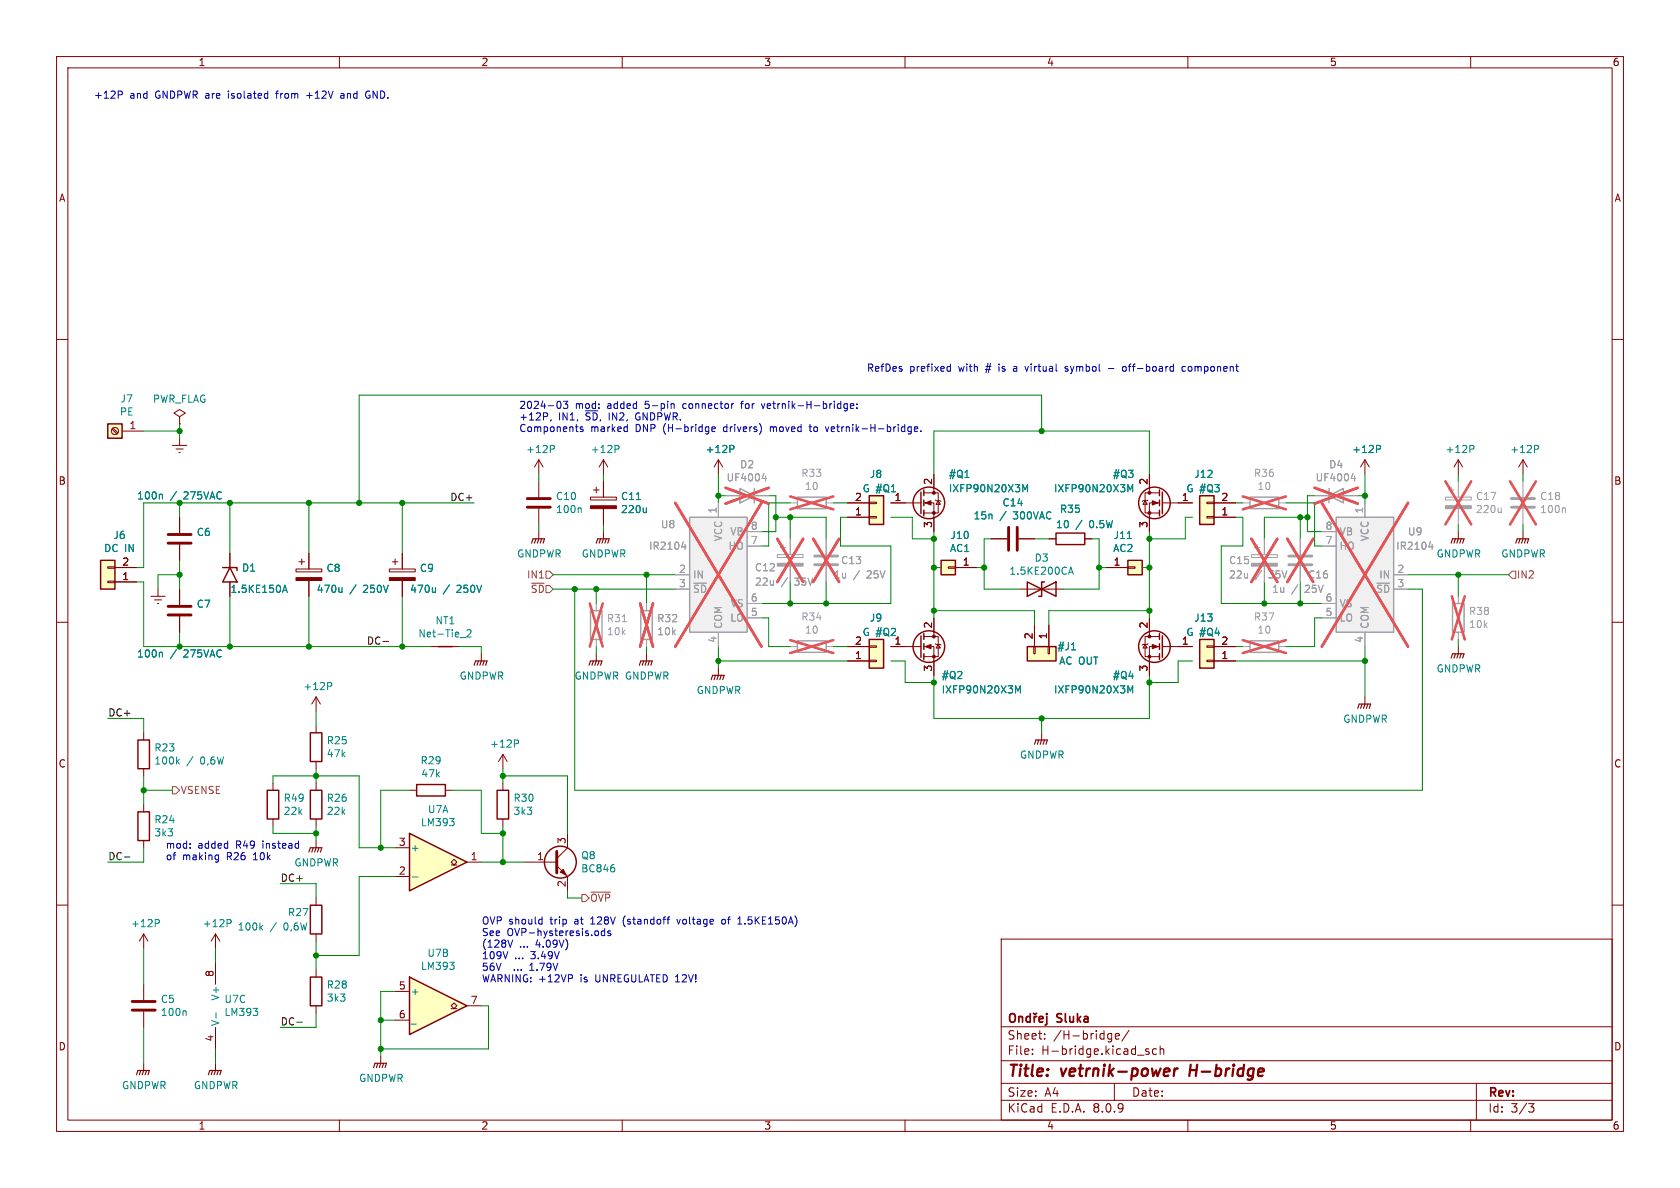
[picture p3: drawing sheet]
<svg xmlns="http://www.w3.org/2000/svg" width="297mm" height="210mm" viewBox="0 0 297 210" stroke-linecap="round" stroke-linejoin="round" font-family="sans-serif">
<g fill="none" stroke="#840000" stroke-width=".18">
<path d="M10 10h277v190h-277zM12 12h273v186h-273zM60 10v2M110 10v2M160 10v2M210 10v2M260 10v2M10 60h2M285 60h2M269.2 81.3l-.7 1.3M269.2 81.3v2.5M269.2 81.3l.8 1.3"/>
<path d="M10 110h2M285 110h2M10 160h2M38.1 170.2v3.8M177 166h108v32h-108zM285 160h2M38.1 181.6v3.8M38.1 188v1.2M60 198v2M110 198v2M160 198v2M177 194.5h108"/>
<path d="M177 191.5h108M177 187.5h108M177 181.5h108M182.5 186.3v.1M182.5 185.5v.1M184.7 183.6v.1M184.7 182.8v.1M196.1 182.7l.4 .1M196.5 182.7v1.2l-.1 .2-.4 .1M196.5 183.6l-.4 .1M197 191.5v3M197.2 183.2l.7-.1-.1-.3-.4-.1-.2 .2v.7h.6"/>
<path d="M199.6 182.1l-1.3 2M202.5 185.7l.7 .4-.2 .3-.5-.1M203.1 185.5l-.4-.1-.2 .2M204.5 185.5l-.5-.1-.3 .3v.4l.2 .2h.6M205.1 185.5l.2-.1 .4 .1v.9M205.1 184.9v1.5M210 198v2M260 198v2M261 191.5v6.5M270.2 195.1h1l-.5 .6 .4 .1 .1 .5-.3 .3h-.4"/>
</g>
<path d="M207.7 188.9l-.2 1.3M208.2 188.9l-.4 .1-.2 .3M210.5 188.2l-.2 2" fill="none" stroke="#840000" stroke-width=".4"/>
<path d="M178.7 179.3a.5 .5 0 0 1 .5-.1 .5 .5 0 0 1 .3 .5v.5a.5 .5 0 0 1-.5 .5 .5 .5 0 0 1-.5-.5v-.5zM180.1 179.7v1M180.1 179.8l.2-.1 .4 .1 .1 .9M182.1 179.8l-.4-.1-.3 .3v.4l.2 .2h.5M182.1 179.2v1.5M182.7 179.1l.3 .2 .3-.2M182.8 179.7v1M183.3 179.7l-.3 .1-.2 .2M185.1 179.2v.1M185.1 179.7v1.3l-.3 .2M183.7 180.2l.7-.2-.1-.2-.4-.1-.2 .2 .1 .7h.5" fill="none" stroke="#840000" stroke-width=".3"/>
<path d="M255.5 87.9h4.6v.5h-4.6zM256 86.6h1M256.5 86.1v1M257.8 85.1v2.8M257.8 89.9v2.8M265.4 89.8v.8M265.4 90.5l-.2 .1M269.2 85.1v2.8M269.2 89.9v2.8M276.6 89.8l.1 .2v.6" fill="none" stroke="#a1a1a1" stroke-width=".18"/>
<path d="M255.5 89.4h4.6v.5h-4.6z" fill="#a1a1a1" stroke="#a1a1a1" stroke-width=".18"/>
<path d="M255.5 85.1l4.6 7.6M260.1 85.1l-4.6 7.6M267 85.1l4.5 7.6M271.5 85.1l-4.5 7.6" fill="none" stroke="#e65255" stroke-width=".46"/>
<path d="M36.8 190l.3-.8h2l-.2 .8M37.6 189.2l-.3 .8M38.1 189.2l-.3 .8M38.6 189.2l-.2 .8" fill="none" stroke="#840000" stroke-width=".2"/>
<path d="M271.3 78.7h.5l.2 .3-.1 .3-.6 .1M38.2 179v1M44.8 178.3h.8l-.5 .4M45.5 178.9v.5" fill="none" stroke="#008484" stroke-width=".18"/>
<path d="M267.2 89.7h4.1M267.2 88.1h4.1" fill="none" stroke="#a1a1a1" stroke-width=".51"/>
<path d="M212.1 87.6h2.5v5.1h-2.5z" fill="#ffffc2"/>
<path d="M213.4 88.8h1.2v.2h-1.2zM213.4 91.3h1.2v.3h-1.2zM214.6 91.4h3.8M214.6 88.9h3.8M241.3 123.2v1.3" fill="none" stroke="#840000" stroke-width=".18"/>
<path d="M212.1 87.6h2.5v5.1h-2.5z" fill="none" stroke="#840000" stroke-width=".25"/>
<path d="M240 125.2l.3-.7h2l-.2 .7M240.8 124.5l-.3 .7M241.3 124.5l-.3 .7M241.8 124.5l-.2 .7" fill="none" stroke="#840000" stroke-width=".2"/>
<path d="M72.4 147.3l10.1 5.1-10.1 5.1z" fill="#ffffc2"/>
<path d="M87.9 139.7h2v5.1h-2zM24.4 143.5h2v5.1h-2zM72.4 147.3l10.1 5.1-10.1 5.1zM54.9 160h2v5.1h-2zM54.9 172.7h2v5.1h-2z" fill="none" stroke="#840000" stroke-width=".25"/>
<g fill="none" stroke="#840000" stroke-width=".18">
<path d="M31.7 91.4v2.8M31.7 96.3v2.8M257.8 81.3v2.5M257.8 94v1.3M257.8 81.3l-.8 1.3M257.8 81.3l.8 1.3M88.9 138.4v1.3M25.4 142.2v1.3M25.4 148.6v1.3M55.9 158.8v1.2M69.8 154.9h2.6M69.8 149.9h2.6"/>
<path d="M79.8 152.9h.5l-.5-.5 .5-.5 .5 .5-.5 .5h.5M82.5 152.4h2.6M88.9 144.8v1.3M55.9 165.1v1.3M55.9 171.5v1.2M55.9 177.8v1.3M25.4 188v1.2"/>
</g>
<path d="M259.9 78.7h.4l.3 .3-.1 .3-.6 .1M28.5 87.4l.2 .1v.7M72.9 155h1M79.5 144.7h.8l-.4 .5M80.2 145.3v.5M46.1 163.9l.3 .5M46.4 163.6l-.4 .4" fill="none" stroke="#008484" stroke-width=".18"/>
<path d="M256.5 96l.3-.7h2l-.2 .7M257.3 95.3l-.3 .7M257.8 95.3l-.2 .7M258.3 95.3l-.2 .7M24.1 190l.3-.8h2l-.2 .8M24.9 189.2l-.3 .8M25.4 189.2l-.3 .8M25.9 189.2l-.2 .8" fill="none" stroke="#840000" stroke-width=".2"/>
<path d="M29.7 96h4.1M29.7 94.5h4.1" fill="none" stroke="#840000" stroke-width=".51"/>
<path d="M181.6 114.3h5.1v2.5h-5.1z" fill="#ffffc2"/>
<g fill="none" stroke="#840000" stroke-width=".18">
<path d="M31.7 73.7l1.1-.7-1.1-.6-1 .6 1 .7v1.2M31.7 74.9h.1M95.2 85.1v2.8M95.2 89.9v2.8M95.2 94v1.3M185.4 95.3h1.3M191.8 95.3h1.2M241.3 81.3l-.8 1.3M241.3 81.3v2.5M241.3 81.3l.8 1.3M157.5 114.3h5.3M163.3 114.3h1.8v5.1"/>
<path d="M163.3 112.5h2.6v3.6h-2.6M165.1 109.2v3.3M165.4 113.8l.1 .1h.7l.2 .1M165.9 113.9l.3 .7h-.7zM182.8 114.3h.2v1.3h-.2zM182.9 110.5v3.8M185.3 114.3h.2v1.3h-.2zM185.4 110.5v3.8M72.4 139.7h1.3M78.7 139.7h1.3M67.3 186.7v1.3"/>
</g>
<g fill="none" stroke="#840000" stroke-width=".25">
<path d="M186.7 94.2h5.1v2.1h-5.1zM162.8 112.4v3.8M163.3 112v1M163.3 113.8v1M163.3 115.6v1M181.6 114.3h5.1v2.5h-5.1zM73.7 138.7h5v2h-5z"/>
<circle cx="164.2" cy="114.3" r="2.79"/>
</g>
<path d="M243.3 78.7h.5l.3 .3-.2 .3-.6 .1M102.6 89.8l.2 .2v.6M189.4 114.9h.7M179.5 121.2l.5 .9 .4-.9v1.3" fill="none" stroke="#008484" stroke-width=".18"/>
<path d="M94 96l.2-.7h2.1l-.3 .7M94.7 95.3l-.2 .7M95.2 95.3l-.2 .7M95.8 95.3l-.3 .7M66 188.7l.3-.7h2l-.2 .7M66.8 188l-.3 .7M67.3 188l-.2 .7M67.8 188l-.2 .7" fill="none" stroke="#840000" stroke-width=".2"/>
<g fill="#840000" stroke="#840000" stroke-width=".18">
<path d="M163.6 114.3l1-.4v.8z"/>
<circle cx="165.1" cy="116.1" r=".25"/>
<circle cx="165.1" cy="112.5" r=".25"/>
</g>
<path d="M93.2 89.7h4.1M93.2 88.1h4.1" fill="none" stroke="#840000" stroke-width=".51"/>
<path d="M227.8 99.8h4.1M227.8 98.3h4.1" fill="none" stroke="#a1a1a1" stroke-width=".51"/>
<path d="M229.9 95.3v2.7M219.7 114.3h1.3M226.1 114.3h1.2M229.9 100.1v2.8" fill="none" stroke="#a1a1a1" stroke-width=".18"/>
<path d="M227.6 95.2l4.6 7.7M232.2 95.2l-4.6 7.7M219.7 113.2l7.6 2.2M227.3 113.2l-7.6 2.2" fill="none" stroke="#e65255" stroke-width=".46"/>
<path d="M221 113.3h5.1v2h-5.1z" fill="none" stroke="#a1a1a1" stroke-width=".25"/>
<path d="M19 74.9h2.6v2.6h-2.6z" fill="#ffffc2"/>
<path d="M19 74.9h2.6v2.6h-2.6z" fill="none" stroke="#840000" stroke-width=".25"/>
<g fill="none" stroke="#840000" stroke-width=".18">
<path d="M19.8 75.9l.9 .8M20 75.7l.9 .8M21.6 76.2h3.8M85.1 115.6v1.2M88.9 133.4l-.8 1.2M88.9 133.4v2.5M88.9 133.4l.8 1.2"/>
<circle cx="20.3" cy="76.2" r=".63"/>
</g>
<path d="M234.9 87.6l2.6-1.2v2.5zM234.9 86.4v2.5" fill="none" stroke="#a1a1a1" stroke-width=".25"/>
<path d="M232.4 87.6h7.6M238.9 84.6h.8M239.5 84.2v.8" fill="none" stroke="#a1a1a1" stroke-width=".18"/>
<path d="M232.4 86.2l7.6 2.8M240 86.2l-7.6 2.8" fill="none" stroke="#e65255" stroke-width=".46"/>
<path d="M83.8 117.6l.3-.8h2l-.2 .8M84.6 116.8l-.3 .8M85.1 116.8l-.3 .8M85.6 116.8l-.3 .8" fill="none" stroke="#840000" stroke-width=".2"/>
<path d="M90.9 130.8h.5l.3 .2-.2 .4-.6 .1" fill="none" stroke="#008484" stroke-width=".18"/>
<path d="M236.2 91.4h10.2v20.4h-10.2z" fill="#f0f0f0"/>
<path d="M221 87.9h5.1v2h-5.1zM236.2 91.4h10.2v20.4h-10.2zM104.4 108h2v5h-2zM256.8 106.7h2v5.1h-2z" fill="none" stroke="#a1a1a1" stroke-width=".25"/>
<g fill="none" stroke="#a1a1a1" stroke-width=".18">
<path d="M137.4 98h4.6v.6h-4.6zM137.9 96.8h1M138.4 96.3v1M139.7 95.3v2.7M146 95.3v2.7M219.7 88.9h1.3M226.1 88.9h1.2M233.7 96.5h2.5M233.7 94h2.5M241.3 88.9v2.5M252.6 96.7h.8M253.2 96.3v.8"/>
<path d="M105.4 106.7v1.3M105.4 113v1.3M110 109.9h.7M139.7 100.1v2.8M146 100.1v2.8M233.7 109.2h2.5M233.7 106.7h2.5M241.3 111.8v2.5M246.4 101.6h2.5M246.4 104.1h2.5M257.8 105.4v1.3M257.8 111.8v1.2"/>
</g>
<path d="M137.4 95.2l4.6 7.7M142 95.2l-4.6 7.7M143.8 95.2l4.5 7.7M148.3 95.2l-4.5 7.7M219.7 87.8l7.6 2.2M227.3 87.8l-7.6 2.2M233.7 88.9l15.2 25.4M248.9 88.9l-15.2 25.4M104.3 106.7l2.3 7.6M106.6 106.7l-2.3 7.6M256.7 105.4l2.3 7.6M259 105.4l-2.3 7.6" fill="none" stroke="#e65255" stroke-width=".46"/>
<g fill="none" stroke="#840000" stroke-width=".18">
<path d="M30.5 78.7h2.5M31.1 79.4h1.3M31.7 77.5v1.2M31.6 80h.3M40.6 97.8v2.5M95.2 81.3l-.7 1.3M95.2 81.3v2.5M95.2 81.3l.8 1.3M104.4 87.9h4.6v.5h-4.6zM104.9 86.6h1M105.4 86.1v1M106.7 81.3l-.8 1.3"/>
<path d="M106.7 81.3v2.5M106.7 85.1v2.8M106.7 89.9v2.8M106.7 81.3l.7 1.3M157.5 88.9h5.3M163.3 88.9h1.8v5.1M163.3 87.1h2.6v3.6h-2.6M165.1 83.8v3.3M165.4 88.4l.1 .1h.7l.2 .1M165.9 88.5l.3 .7h-.7zM175.3 95.3h2.8M180.1 95.3h2.8"/>
<path d="M202.4 88.5l.4 .7h-.7zM202.9 88.4l-.1 .1h-.7l-.2 .1M203.2 83.8v3.3M205 88.9h-1.8v5.1M205 87.1h-2.6v3.6h2.6M205.5 88.9h5.3M269.2 94v1.3M40.6 102.9v2.5M257.8 114.3v1.3M25.4 129.5v1.3M25.4 135.9v1.3M92.7 152.4h5.7"/>
<path d="M98.4 153l1.9 1.9v2.6M100.3 147.3v2.6l-1.9 1.9M25.4 165.1l-.8 1.3M25.4 165.1v2.5M25.4 174v2.8M25.4 178.8v2.8M25.4 165.1l.8 1.3M38.1 165.1l-.8 1.3M38.1 165.1v2.5M38.1 165.1l.8 1.3"/>
</g>
<path d="M178.3 93.2v4.1M179.8 93.2v4.1M98.4 150.5v3.8M23.4 178.6h4M23.4 177h4" fill="none" stroke="#840000" stroke-width=".51"/>
<g fill="#840000" stroke="#840000" stroke-width=".18">
<path d="M99.1 154.2l.5-.5 .5 1z"/>
<path d="M203.7 88.5l1 .4-1 .4z"/>
<path d="M163.6 88.9l1-.4v.8z"/>
<path d="M104.4 89.4h4.6v.5h-4.6z"/>
<circle cx="203.2" cy="90.7" r=".25"/>
<circle cx="203.2" cy="87.1" r=".25"/>
<circle cx="165.1" cy="90.7" r=".25"/>
<circle cx="165.1" cy="87.1" r=".25"/>
</g>
<g fill="none" stroke="#840000" stroke-width=".25">
<path d="M162.8 87v3.8M163.3 86.6v1M163.3 88.4v1M163.3 90.2v1M205 86.6v1M205 88.4v1M205 90.2v1M205.5 87v3.8M39.4 100.3h2.5v.5M40.6 100.3l1.3 2.6h-2.5zM24.4 130.8h2v5.1h-2z"/>
<circle cx="164.2" cy="88.9" r="2.79"/>
<circle cx="204.1" cy="88.9" r="2.79"/>
<circle cx="99.1" cy="152.4" r="2.82"/>
</g>
<g fill="none" stroke="#008484" stroke-width=".18">
<path d="M97.3 78.7h.5l.2 .3-.1 .3-.6 .1M108.7 78.7h.5l.2 .3-.1 .3-.6 .1M112.5 88.3h.7M114.3 89.8v.8M114.3 90.5l-.2 .1M170.6 84.4h.7M180.8 85.7l.4 .9 .5-.9v1.2M199.4 85.7l.4 .9 .4-.9v1.2M49.9 104.7l.5-1.3 .4 1.3M50.1 104.4h.6M31.3 134.6l.4 .5M31.7 134.2l-.5 .5"/>
<path d="M108.6 153.4l.1 .2-.1 .5M27.4 162.6h.5l.3 .2-.2 .4h-.6M32.7 178.7l.2 .2v.6M40.1 162.6h.5l.3 .2-.2 .4h-.6"/>
</g>
<path d="M268 96l.2-.7h2.1l-.3 .7M268.7 95.3l-.2 .7M269.2 95.3l-.2 .7M269.7 95.3l-.2 .7M256.5 116.3l.3-.7h2l-.2 .7M257.3 115.6l-.3 .7M257.8 115.6l-.2 .7M258.3 115.6l-.2 .7" fill="none" stroke="#840000" stroke-width=".2"/>
<path d="M144 99.8h4.1M144 98.3h4.1" fill="none" stroke="#a1a1a1" stroke-width=".51"/>
<path d="M137.4 99.6h4.6v.5h-4.6z" fill="#a1a1a1" stroke="#a1a1a1" stroke-width=".18"/>
<path d="M17.8 99.1h2.5v5h-2.5z" fill="#ffffc2"/>
<path d="M106.7 94v1.3M19 100.2h1.3v.3h-1.3zM19 102.7h1.3v.3h-1.3zM20.3 102.9h3.8M20.3 100.3h3.8" fill="none" stroke="#840000" stroke-width=".18"/>
<path d="M17.8 99.1h2.5v5h-2.5z" fill="none" stroke="#840000" stroke-width=".25"/>
<path d="M105.4 96l.3-.7h2l-.3 .7M106.2 95.3l-.3 .7M106.7 95.3l-.3 .7M107.2 95.3l-.3 .7" fill="none" stroke="#840000" stroke-width=".2"/>
<path d="M166.4 99.1h2.5v2.5h-2.5z" fill="#ffffc2"/>
<path d="M167.6 100.2h1.3v.3h-1.3zM168.9 100.3h3.8" fill="none" stroke="#840000" stroke-width=".18"/>
<path d="M166.4 99.1h2.5v2.5h-2.5z" fill="none" stroke="#840000" stroke-width=".25"/>
<path d="M113.3 108h2v5h-2z" fill="none" stroke="#a1a1a1" stroke-width=".25"/>
<path d="M114.3 106.7v1.3M114.3 113v1.3" fill="none" stroke="#a1a1a1" stroke-width=".18"/>
<path d="M113.2 106.7l2.2 7.6M115.4 106.7l-2.2 7.6" fill="none" stroke="#e65255" stroke-width=".46"/>
<path d="M121.9 91.4h10.2v20.4h-10.2z" fill="#f0f0f0"/>
<path d="M121.9 91.4h10.2v20.4h-10.2z" fill="none" stroke="#a1a1a1" stroke-width=".25"/>
<path d="M120.5 96.7h.8M121.1 96.3v.8M127 88.9v2.5M132.1 96.5h2.5M132.1 94h2.5M119.4 101.6h2.5M119.4 104.1h2.5M127 111.8v2.5M132.1 109.2h2.5M132.1 106.7h2.5" fill="none" stroke="#a1a1a1" stroke-width=".18"/>
<path d="M119.4 88.9l15.2 25.4M134.6 88.9l-15.2 25.4" fill="none" stroke="#e65255" stroke-width=".46"/>
<path d="M69.3 99.3h1.1M69.8 98.8v1M71.1 97.8v2.8M68.8 100.6h4.6v.5h-4.6zM71.1 102.6v2.8M48.3 138.4v1.3M55.9 128.3v1.2M55.9 134.6v1.3M55.9 138.4v1.3M48.3 144.8v1.3M55.9 144.8v1.3M55.9 148.6v1.3" fill="none" stroke="#840000" stroke-width=".18"/>
<path d="M68.8 102.1h4.6v.5h-4.6z" fill="#840000" stroke="#840000" stroke-width=".18"/>
<path d="M77 103.9v.8M77 104.6l-.2 .1" fill="none" stroke="#008484" stroke-width=".18"/>
<path d="M47.2 139.7h2.1v5.1h-2.1zM54.9 129.5h2v5.1h-2zM54.9 139.7h2v5.1h-2z" fill="none" stroke="#840000" stroke-width=".25"/>
<path d="M54.6 150.6l.3-.7h2l-.3 .7M55.4 149.9l-.3 .7M55.9 149.9l-.3 .7M56.4 149.9l-.3 .7" fill="none" stroke="#840000" stroke-width=".2"/>
<path d="M72.4 172.7l10.1 5.1-10.1 5.1z" fill="#ffffc2"/>
<path d="M72.4 172.7l10.1 5.1-10.1 5.1z" fill="none" stroke="#840000" stroke-width=".25"/>
<path d="M26.7 105.4h2.5M27.3 106h1.3M27.8 106.7h.3M27.9 104.1v1.3M31.7 104.1v2.8M31.7 109v2.8M69.8 175.3h2.6M79.8 178.3h.5l-.5-.5 .5-.5 .5 .5-.5 .5h.5M82.5 177.8h2.6M69.8 180.3h2.6" fill="none" stroke="#840000" stroke-width=".18"/>
<path d="M28.5 115.3l.2 .2v.6M79.5 170.1h.8l-.4 .5M80.2 170.7v.5" fill="none" stroke="#008484" stroke-width=".18"/>
<path d="M29.7 108.7h4.1M29.7 107.2h4.1" fill="none" stroke="#840000" stroke-width=".51"/>
<path d="M141 87.9h5v2h-5z" fill="none" stroke="#a1a1a1" stroke-width=".25"/>
<path d="M139.7 88.9h1.3M146 88.9h1.3" fill="none" stroke="#a1a1a1" stroke-width=".18"/>
<path d="M139.7 87.8l7.6 2.2M147.3 87.8l-7.6 2.2" fill="none" stroke="#e65255" stroke-width=".46"/>
<path d="M199.4 99.1h2.5v2.5h-2.5z" fill="#ffffc2"/>
<path d="M195.6 100.3h3.8M199.4 100.2h1.3v.3h-1.3zM55.9 123.2l-.8 1.3M55.9 123.2v2.5M55.9 123.2l.7 1.3" fill="none" stroke="#840000" stroke-width=".18"/>
<path d="M199.4 99.1h2.5v2.5h-2.5z" fill="none" stroke="#840000" stroke-width=".25"/>
<path d="M199.3 95.2h.7M57.9 120.6h.5l.2 .3-.1 .4h-.6" fill="none" stroke="#008484" stroke-width=".18"/>
<path d="M153.7 87.6h2.5v5.1h-2.5z" fill="#ffffc2"/>
<path d="M149.9 91.4h3.8M149.9 88.9h3.8M153.7 88.8h1.2v.2h-1.2zM153.7 91.3h1.2v.3h-1.2zM76.2 114.3h5.1M105.4 115.6v1.2" fill="none" stroke="#840000" stroke-width=".18"/>
<path d="M153.7 87.6h2.5v5.1h-2.5zM77.5 114.3h2.5" fill="none" stroke="#840000" stroke-width=".25"/>
<path d="M104.1 117.6l.3-.8h2l-.2 .8M104.9 116.8l-.3 .8M105.4 116.8l-.2 .8M105.9 116.8l-.2 .8" fill="none" stroke="#840000" stroke-width=".2"/>
<path d="M221.2 98h4.6v.6h-4.6zM221.7 96.8h1.1M222.2 96.3v1M223.5 95.3v2.7M223.5 100.1v2.8" fill="none" stroke="#a1a1a1" stroke-width=".18"/>
<path d="M221.2 99.6h4.6v.5h-4.6z" fill="#a1a1a1" stroke="#a1a1a1" stroke-width=".18"/>
<path d="M221.2 95.2l4.6 7.7M225.8 95.2l-4.6 7.7" fill="none" stroke="#e65255" stroke-width=".46"/>
<path d="M81.3 112.7h1M82.6 111.4l.4-.1 .3 .4-.8 .9h.8" fill="none" stroke="#008484" stroke-width=".18"/>
<path d="M212.1 113h2.5v5.1h-2.5z" fill="#ffffc2"/>
<g fill="none" stroke="#840000" stroke-width=".18">
<path d="M127 81.3l-.8 1.3M127 81.3v2.5M127 81.3l.8 1.3M114.3 115.6v1.2M127 118.1v1.3M180.3 104.1h7.7M202.4 113.9l.4 .7h-.7zM202.9 113.8l-.1 .1h-.7l-.2 .1M203.2 109.2v3.3M205 114.3h-1.8v5.1M205 112.5h-2.6v3.6h2.6M205.5 114.3h5.3"/>
<path d="M213.4 114.2h1.2v.2h-1.2zM213.4 116.7h1.2v.3h-1.2zM214.6 116.8h3.8M214.6 114.3h3.8M184.1 129.5v1.3"/>
</g>
<g fill="none" stroke="#840000" stroke-width=".25">
<path d="M181.6 102.9l2.5 1.2-2.5 1.3zM184.1 104.1l2.6-1.2v2.5zM184.7 102.9h-.6v2.5h-.5M205 112v1M205 113.8v1M205 115.6v1M205.5 112.4v3.8M212.1 113h2.5v5.1h-2.5z"/>
<circle cx="204.1" cy="114.3" r="2.79"/>
</g>
<g fill="#840000" stroke="#840000" stroke-width=".18">
<path d="M203.7 113.9l1 .4-1 .4z"/>
<circle cx="203.2" cy="116.1" r=".25"/>
<circle cx="203.2" cy="112.5" r=".25"/>
</g>
<path d="M129 78.7h.5l.3 .3-.2 .3-.6 .1M188.9 101.5l.4-1.3 .4 1.3M189 101.2h.6M199.4 121.2l.4 .9 .4-.9v1.3" fill="none" stroke="#008484" stroke-width=".18"/>
<path d="M130.8 86.4l2.5 1.2-2.5 1.3zM133.3 86.4v2.5" fill="none" stroke="#a1a1a1" stroke-width=".25"/>
<path d="M128.3 87.6h7.6M134.7 84.6h.8M135.3 84.2v.8" fill="none" stroke="#a1a1a1" stroke-width=".18"/>
<path d="M128.3 86.2l7.6 2.8M135.9 86.2l-7.6 2.8" fill="none" stroke="#e65255" stroke-width=".46"/>
<path d="M113 117.6l.3-.8h2l-.2 .8M113.8 116.8l-.3 .8M114.3 116.8l-.3 .8M114.8 116.8l-.2 .8M126.5 119.4l-.3 .7M127 119.4l-.3 .7M127.5 119.4l-.2 .7M125.7 120.1l.3-.7h2l-.2 .7M182.9 131.6l.2-.8h2.1l-.3 .8M183.6 130.8l-.2 .8M184.1 130.8l-.2 .8M184.7 130.8l-.3 .8" fill="none" stroke="#840000" stroke-width=".2"/>
<path d="M153.7 113h2.5v5.1h-2.5z" fill="#ffffc2"/>
<g fill="none" stroke="#840000" stroke-width=".18">
<path d="M31.7 91.4v2.8M31.7 96.3v2.8M40.6 97.8v2.5M52.8 99.3h1M53.3 98.8v1M54.6 97.8v2.8M71.1 97.8v2.8M106.7 85.1v2.8M106.7 89.9v2.8M149.9 91.4h3.8M149.9 88.9h3.8M157.5 88.9h2.5"/>
<path d="M165.1 83.8v2.6M165.1 91.4v2.6M175.3 95.3h2.8M180.1 95.3h2.8M185.4 95.3h1.3M191.8 95.3h1.2M203.2 83.8v2.6M203.2 91.4v2.6M208.3 88.9h2.5M214.6 91.4h3.8M214.6 88.9h3.8M20.3 102.9h3.8"/>
<path d="M20.3 100.3h3.8M31.7 104.1v2.8M31.7 109v2.8M40.6 102.9v2.5M52.3 100.6h4.6v.5h-4.6zM54.6 102.6v2.8M71.1 102.6v2.8M149.9 116.8h3.8M149.9 114.3h3.8M153.7 114.2h1.2v.2h-1.2zM153.7 116.7h1.2v.3h-1.2zM157.5 114.3h2.5"/>
<path d="M165.1 109.2v2.6M165.1 116.8v2.6M168.9 100.3h3.8M182.9 110.5v3.8M185.4 110.5v3.8M195.6 100.3h3.8M203.2 109.2v2.6M203.2 116.8v2.6M208.3 114.3h2.5M214.6 116.8h3.8M214.6 114.3h3.8"/>
</g>
<path d="M153.7 113h2.5v5.1h-2.5z" fill="none" stroke="#840000" stroke-width=".25"/>
<path d="M52.3 102.1h4.6v.5h-4.6z" fill="#840000" stroke="#840000" stroke-width=".18"/>
<g fill="none" stroke="#008484" stroke-width=".18">
<path d="M129 78.7h.5l.3 .3-.2 .3-.6 .1M243.3 78.7h.5l.3 .3-.2 .3-.6 .1M28.5 87.4l.2 .1v.7M112.5 88.3h.7M114.3 89.8v.8M114.3 90.5l-.2 .1M170.6 84.4h.7M180.8 85.7l.4 .9 .5-.9v1.2M199.3 95.2h.7M199.4 85.7l.4 .9 .4-.9v1.2M28.5 115.3l.2 .2v.6M49.9 104.7l.5-1.3 .4 1.3"/>
<path d="M50.1 104.4h.6M60.5 103.9v.8M60.5 104.6l-.2 .1M77 103.9v.8M77 104.6l-.2 .1M189.4 114.9h.7M179.5 121.2l.5 .9 .4-.9v1.3M199.4 121.2l.4 .9 .4-.9v1.3"/>
</g>
<path d="M141 113.3h5v2h-5z" fill="none" stroke="#a1a1a1" stroke-width=".25"/>
<g fill="none" stroke="#a1a1a1" stroke-width=".18">
<path d="M120.5 96.7h.8M121.1 96.3v.8M127 88.9v2.5M128.3 87.6h2.5M132.1 96.5h2.5M132.1 94h2.5M133.3 87.6h2.6M134.7 84.6h.8M135.3 84.2v.8M139.7 95.3v2.7M146 95.3v2.7M223.5 95.3v2.7"/>
<path d="M229.9 95.3v2.7M232.4 87.6h2.5M233.7 96.5h2.5M233.7 94h2.5M237.5 87.6h2.5M238.9 84.6h.8M239.5 84.2v.8M241.3 88.9v2.5M252.6 96.7h.8M253.2 96.3v.8M114.3 106.7v1.3M114.3 113v1.3"/>
<path d="M119.4 101.6h2.5M119.4 104.1h2.5M127 111.8v2.5M132.1 109.2h2.5M132.1 106.7h2.5M139.7 114.3h1.3M139.7 100.1v2.8M146 114.3h1.3M146 100.1v2.8M223.5 100.1v2.8M229.9 100.1v2.8M233.7 109.2h2.5"/>
<path d="M233.7 106.7h2.5M241.3 111.8v2.5M246.4 101.6h2.5M246.4 104.1h2.5"/>
</g>
<g fill="none" stroke="#e65255" stroke-width=".46">
<path d="M119.4 88.9l15.2 25.4M128.3 86.2l7.6 2.8M134.6 88.9l-15.2 25.4M135.9 86.2l-7.6 2.8M137.4 95.2l4.6 7.7M142 95.2l-4.6 7.7M143.8 95.2l4.5 7.7M148.3 95.2l-4.5 7.7M221.2 95.2l4.6 7.7M225.8 95.2l-4.6 7.7M227.6 95.2l4.6 7.7M232.2 95.2l-4.6 7.7"/>
<path d="M232.4 86.2l7.6 2.8M233.7 88.9l15.2 25.4M240 86.2l-7.6 2.8M248.9 88.9l-15.2 25.4M113.2 106.7l2.2 7.6M115.4 106.7l-2.2 7.6M139.7 113.2l7.6 2.2M147.3 113.2l-7.6 2.2"/>
</g>
<path d="M96.5 101h.7l.6 .6-.6 .6h-.7zM267.3 101h.7v1.2h-.7l-.6-.6zM30.5 139.1h.6l.6 .6-.6 .6h-.6zM102.9 158.1h.6l.6 .7-.6 .6h-.6zM104.5 157.7h3.4" fill="none" stroke="#848400" stroke-width=".18"/>
<path d="M67.7 113.4h1M22 151.5h1M52.5 180.7h.9" fill="none" stroke="#000" stroke-width=".18"/>
<g fill="none" stroke="#0000c2" stroke-width=".18">
<path d="M20.9 16.1h.5l.2 .2-.1 .4-.6 .1M48.7 16.5h.5M49 16.2l-.1 1.2M54.2 16.9h1M60.3 16.6h.5M60.8 16.8l-.4 .1-.2 .2 .2 .3 .4-.1M64.7 17.2l.4 .2 .3-.2M65.2 16.8h.2M65.4 16.2l-.3-.1-.4 .2M97.4 74.2l-.1 .2M98.6 71l.1-.1a.68 .68 0 0 1 .5 .7 .68 .68 0 0 1-.5 .6l-.1-.1M99.6 70.9h.8l-.4 .5 .3 .1v.6l-.2 .1-.5-.1"/>
<path d="M103 75.5l-.3-.1-.1 .2v.2l.4 .1v.3h-.4M110.8 75.4l.1 .1M110.9 75v1.3M110.9 76.2l-.1 .1M118.7 71.4h.4l.1 .8M125.8 75.9l.6-.1v-.3l-.4-.1-.2 .2 .1 .6h.5M129.7 71.4h-.2M130.9 71.4h.5M131.2 71l-.1 1.2M134.6 71.4l.3 .8 .3-.8M136.2 75.4v.9M136.4 75.4l-.2 .2"/>
<path d="M143 75.4h.5M143.2 75v1.1l.3 .2M145.9 75.4l.3 .9 .3-.9M149.8 71.4h-.4l-.2 .2 .1 .5h.5M149.8 71.4v1l-.3 .2h-.3M150.3 71.8l.6-.1v-.3h-.4l-.2 .1 .1 .6h.5M151.5 72.1v.1M151.5 71.4v.1M160.6 76.2l.1 .1 .4-.1M161.1 75.5l-.4-.1-.1 .2M161.1 75.4v1.1l-.2 .2h-.3M161.6 75.9l.6-.1v-.3l-.4-.1-.2 .2 .1 .6h.5"/>
<path d="M162.8 76.2v.1M167.5 65.6h.5M167.5 64.8h.5M168 64.4v1.2M179.3 64.8h-.1M179.3 65.1l-.2 .2 .2 .3M181.2 64.8l.3 .8 .3-.8M188.8 64.8h-.3l-.2 .2 .5 .4M188.8 65.4l-.2 .2h-.3M196 65.1h.9M198.5 64.9l.2-.1 .3 .1 .1 .5-.1 .2h-.3l-.2-.1zM209.6 64.8h-.4l-.2 .2 .1 .6h.5"/>
<path d="M210.1 64.9v.6M33.6 149.8v.1M33.6 149.2v.1M38.3 151.1l.3 .1M38.6 151.1v1.1l-.2 .2M38.6 151.9l-.3 .1M90.6 166.2l-.4 1.2M95.5 162.5l.3 .1M95.8 162.1v1.3M95.8 163.3l-.3 .1M101.1 172.4l.1 .1-.1 .4M104.4 163.4h.7"/>
<path d="M104.5 162.4h-.1M106.9 164.1v1.3M106.9 164.6h-.4l-.2 .2 .1 .5h.5M107.9 164.6h-.3l-.2 .1 .1 .2 .4 .1v.3h-.5M110.3 162.3l-.1 .4 .1 .8M117.9 162.5h.5M118.4 162.1h-.3M119.7 162.5l.3 .9 .3-.9M128.1 162.6l-.3-.1-.2 .2v.5l.2 .2 .3-.1M130.4 163.4h.8M130.7 162.3l.1-.2v1.3"/>
</g>
<g fill="none" stroke="#008400" stroke-width=".18">
<path d="M25.4 76.2h6.3M31.7 74.9v2.6M184.1 76.2v-6.3h-120.6v19M31.7 88.9v2.5M31.7 99.1v5M40.6 88.9v8.9M54.6 88.9v8.9M71.1 88.9v8.9M83.8 88.9h-58.4v11.4h-1.3M95.2 83.8v1.3M95.2 92.7v1.3M106.7 83.8v1.3"/>
<path d="M106.7 92.7v1.3M127 87.6h1.3M127 83.8v5.1M135.9 87.6h1.3v6.4h-2.6M137.2 91.4h8.8v3.9M139.7 88.9h-3.8v7.6h-1.3M139.7 91.4v3.9M147.3 88.9h2.6M149.9 91.4h-1.3v5.1h8.9v10.2h-22.9M157.5 91.4h3.8v3.9h3.8M165.1 83.8v-7.6h38.1v7.6M165.1 94v15.2"/>
<path d="M175.3 95.3h-1.3v8.8h6.3M182.9 95.3h2.5M193 95.3h1.3v8.8h-6.3M203.2 94v15.2M210.8 91.4h-1.3v3.9h-6.3M218.4 91.4h1.3v5.1h-3.8v10.2h17.8M218.4 88.9h1.3M227.3 88.9h5.1v7.6h1.3M229.9 91.4v3.9M231.1 91.4h-7.6v3.9M232.4 87.6h-1.3v6.4h2.6M240 87.6h1.3"/>
<path d="M241.3 83.8v5.1M257.8 83.8v1.3M257.8 92.7v1.3M269.2 83.8v1.3M269.2 92.7v1.3M24.1 102.9h1.3v11.4h50.8M31.7 101.6h-3.8v2.5M31.7 111.8v2.5M40.6 105.4v8.9M54.6 105.4v8.9M71.1 105.4v8.9M81.3 114.3h3.8v1.3"/>
<path d="M97.8 104.1h21.6M97.8 101.6h21.6M101.6 104.1v35.6h149.9v-35.6h-2.6M105.4 104.1v2.6M105.4 114.3v1.3M114.3 101.6v5.1M114.3 114.3v1.3M127 116.8h22.9M127 114.3v3.8M134.6 109.2h1.3v5.1h3.8M139.7 102.9v3.8M146 102.9v3.8"/>
<path d="M147.3 114.3h2.6M157.5 116.8h2.5v3.9h5.1M165.1 119.4v7.6h38.1v-7.6M165.1 100.3h1.3M165.1 108h17.8v2.5M172.7 100.3h1.3M194.3 100.3h1.3M201.9 100.3h1.3M203.2 108h-17.8v2.5M210.8 116.8h-2.5v3.9h-5.1M218.4 114.3h1.3M218.4 116.8h22.9"/>
<path d="M223.5 102.9v3.8M229.9 102.9v3.8M233.7 109.2h-1.3v5.1h-5.1M241.3 114.3v8.9M248.9 101.6h17.8M257.8 101.6v3.8M257.8 113v1.3M19 127h6.4v2.5M25.4 139.7h5.1M25.4 137.2v5M48.3 138.4v-1.2h15.2v12.7h6.3M55.9 125.7v2.6"/>
<path d="M55.9 135.9v2.5M72.4 139.7h-5.1v10.2M80 139.7h5.1v7.6h3.8M88.9 135.9v2.5M88.9 137.2h11.4v10.1M184.1 127v2.5M25.4 149.9v2.5h-6.4M48.3 146.1v1.2h7.6M49.5 156.2h6.4v2.6M55.9 146.1v2.5M69.8 154.9h-6.3v14h-7.6M85.1 152.4h7.6"/>
<path d="M88.9 146.1v6.3M100.3 157.5v1.3h2.6M25.4 167.6v6.4M38.1 167.6v2.6M55.9 179.1v2.5h-6.4M55.9 166.4v5.1M69.8 175.3h-2.5v11.4M85.1 177.8h1.3v7.6h-19.1M25.4 181.6v6.4M38.1 185.4v2.6M67.3 180.3h2.5"/>
</g>
<g fill="#008400" stroke="#008400" stroke-width=".18">
<circle cx="54.6" cy="114.3" r=".46"/>
<circle cx="40.6" cy="114.3" r=".46"/>
<circle cx="31.7" cy="114.3" r=".46"/>
<circle cx="55.9" cy="137.2" r=".46"/>
<circle cx="55.9" cy="147.3" r=".46"/>
<circle cx="71.1" cy="88.9" r=".46"/>
<circle cx="63.5" cy="88.9" r=".46"/>
<circle cx="54.6" cy="88.9" r=".46"/>
<circle cx="101.6" cy="104.1" r=".46"/>
<circle cx="114.3" cy="101.6" r=".46"/>
<circle cx="71.1" cy="114.3" r=".46"/>
<circle cx="25.4" cy="139.7" r=".46"/>
<circle cx="127" cy="116.8" r=".46"/>
<circle cx="105.4" cy="104.1" r=".46"/>
<circle cx="67.3" cy="180.3" r=".46"/>
<circle cx="67.3" cy="185.4" r=".46"/>
<circle cx="55.9" cy="168.9" r=".46"/>
<circle cx="67.3" cy="149.9" r=".46"/>
<circle cx="31.7" cy="88.9" r=".46"/>
<circle cx="31.7" cy="101.6" r=".46"/>
<circle cx="31.7" cy="76.2" r=".46"/>
<circle cx="40.6" cy="88.9" r=".46"/>
<circle cx="88.9" cy="152.4" r=".46"/>
<circle cx="88.9" cy="147.3" r=".46"/>
<circle cx="88.9" cy="137.2" r=".46"/>
<circle cx="127" cy="87.6" r=".46"/>
<circle cx="139.7" cy="106.7" r=".46"/>
<circle cx="137.2" cy="91.4" r=".46"/>
<circle cx="139.7" cy="91.4" r=".46"/>
<circle cx="229.9" cy="106.7" r=".46"/>
<circle cx="223.5" cy="106.7" r=".46"/>
<circle cx="241.3" cy="116.8" r=".46"/>
<circle cx="229.9" cy="91.4" r=".46"/>
<circle cx="231.1" cy="91.4" r=".46"/>
<circle cx="194.3" cy="100.3" r=".46"/>
<circle cx="203.2" cy="100.3" r=".46"/>
<circle cx="203.2" cy="108" r=".46"/>
<circle cx="203.2" cy="95.3" r=".46"/>
<circle cx="184.1" cy="76.2" r=".46"/>
<circle cx="241.3" cy="87.6" r=".46"/>
<circle cx="257.8" cy="101.6" r=".46"/>
<circle cx="184.1" cy="127" r=".46"/>
<circle cx="203.2" cy="120.7" r=".46"/>
<circle cx="165.1" cy="120.7" r=".46"/>
<circle cx="165.1" cy="108" r=".46"/>
<circle cx="146" cy="106.7" r=".46"/>
<circle cx="165.1" cy="100.3" r=".46"/>
<circle cx="165.1" cy="95.3" r=".46"/>
<circle cx="174" cy="100.3" r=".46"/>
</g>
<g font-size="2.8" fill="#840000">
<text x="178" y="190.9">Title:</text>
<text x="187.7" y="190.9">vetrnik-power</text>
<text x="211.1" y="190.9">H-bridge</text>
</g>
<g font-size="2.1" fill="#840000">
<text x="178" y="184">Sheet:</text>
<text x="186.2" y="184">/H-bridge/</text>
<text x="187" y="181.2">Sluka</text>
<text x="178" y="186.7">File:</text>
<text x="184.1" y="186.7">H-bridge.kicad_sch</text>
<text x="178" y="196.9">KiCad</text>
<text x="178" y="194.1">Size:</text>
<text x="184.7" y="194.1">A4</text>
<text x="185.7" y="196.9">E.D.A.</text>
<text x="193.3" y="196.9">8.0.9</text>
<text x="200" y="194.1">Date:</text>
<text x="263" y="194.3">Rev:</text>
<text x="263" y="196.9">Id:</text>
<text x="267.1" y="196.9">3/3</text>
</g>
<g font-size="1.8" fill="#840000">
<text x="35" y="11.9">1</text>
<text x="85" y="11.9">2</text>
<text x="135" y="11.9">3</text>
<text x="185" y="11.9">4</text>
<text x="235" y="11.9">5</text>
<text x="285" y="11.9">6</text>
<text x="10.3" y="35.9">A</text>
<text x="285.3" y="35.9">A</text>
<text x="22.8" y="75.9">1</text>
<text x="10.3" y="85.9">B</text>
<text x="151.1" y="88.6">2</text>
<text x="158" y="88.6">1</text>
<text x="164.8" y="85.8" transform="rotate(-90 164.8 85.8)">2</text>
<text x="202.9" y="85.8" transform="rotate(-90 202.9 85.8)">2</text>
<text x="208.8" y="88.6">1</text>
<text x="215.8" y="88.6">2</text>
<text x="285.3" y="85.9">B</text>
<text x="151.1" y="91.2">1</text>
<text x="164.8" y="93.4" transform="rotate(-90 164.8 93.4)">3</text>
<text x="202.9" y="93.4" transform="rotate(-90 202.9 93.4)">3</text>
<text x="215.8" y="91.2">1</text>
<text x="21.5" y="100.1">2</text>
<text x="170.1" y="100.1">1</text>
<text x="196.8" y="100.1">1</text>
<text x="21.5" y="102.6">1</text>
<text x="164.8" y="111.2" transform="rotate(-90 164.8 111.2)">2</text>
<text x="182.6" y="113.1" transform="rotate(-90 182.6 113.1)">2</text>
<text x="185.2" y="113.1" transform="rotate(-90 185.2 113.1)">1</text>
<text x="202.9" y="111.2" transform="rotate(-90 202.9 111.2)">2</text>
<text x="151.1" y="116.6">1</text>
<text x="151.1" y="114">2</text>
<text x="158" y="114">1</text>
<text x="164.8" y="118.8" transform="rotate(-90 164.8 118.8)">3</text>
<text x="202.9" y="118.8" transform="rotate(-90 202.9 118.8)">3</text>
<text x="208.8" y="114">1</text>
<text x="215.8" y="116.6">1</text>
<text x="215.8" y="114">2</text>
<text x="10.3" y="135.9">C</text>
<text x="285.3" y="135.9">C</text>
<text x="70.4" y="149.6">3</text>
<text x="100.1" y="149.3" transform="rotate(-90 100.1 149.3)">3</text>
<text x="70.4" y="154.7">2</text>
<text x="83.1" y="152.1">1</text>
<text x="94.9" y="152.1">1</text>
<text x="100.1" y="156.9" transform="rotate(-90 100.1 156.9)">2</text>
<text x="37.8" y="172.8" transform="rotate(-90 37.8 172.8)">8</text>
<text x="70.4" y="175">5</text>
<text x="83.1" y="177.5">7</text>
<text x="10.3" y="185.9">D</text>
<text x="37.8" y="184.2" transform="rotate(-90 37.8 184.2)">4</text>
<text x="70.4" y="180.1">6</text>
<text x="285.3" y="185.9">D</text>
<text x="35" y="199.9">1</text>
<text x="85" y="199.9">2</text>
<text x="135" y="199.9">3</text>
<text x="185" y="199.9">4</text>
<text x="235" y="199.9">5</text>
<text x="285" y="199.9">6</text>
</g>
<g font-size="1.8" fill="#0000c2">
<text x="16.5" y="17.5">+12P</text>
<text x="22.9" y="17.5">and</text>
<text x="27.6" y="17.5">GNDPWR are</text>
<text x="40.8" y="17.5">isolated</text>
<text x="49.5" y="17.5">from</text>
<text x="55" y="17.5">+12V</text>
<text x="61.3" y="17.5">and</text>
<text x="65.9" y="17.5">GND.</text>
<text x="153.2" y="65.8">RefDes</text>
<text x="160.8" y="65.8">prefixed</text>
<text x="169.6" y="65.8">with</text>
<text x="174.6" y="65.8">#</text>
<text x="177" y="65.8">is</text>
<text x="179.8" y="65.8">a</text>
<text x="182.1" y="65.8">virtual</text>
<text x="189.4" y="65.8">symbol</text>
<text x="199.9" y="65.8">off-board</text>
<text x="210.6" y="65.8">component</text>
<text x="91.7" y="72.4">2024-03</text>
<text x="91.7" y="74.4">+12P,</text>
<text x="91.7" y="76.5">Components</text>
<text x="98.7" y="74.4">IN1,</text>
<text x="101.7" y="72.4">mod:</text>
<text x="103.7" y="74.4">~{SD},</text>
<text x="104.4" y="76.5">marked</text>
<text x="107.5" y="72.4">added</text>
<text x="107.9" y="74.4">IN2,</text>
<text x="112.5" y="76.5">DNP</text>
<text x="112.8" y="74.4">GNDPWR.</text>
<text x="114.3" y="72.4">5-pin</text>
<text x="117.5" y="76.5">(H-bridge</text>
<text x="121.2" y="72.4">connector</text>
<text x="128.4" y="76.5">drivers)</text>
<text x="131.7" y="72.4">for</text>
<text x="135.5" y="72.4">vetrnik-H-bridge:</text>
<text x="136.8" y="76.5">moved</text>
<text x="144" y="76.5">to</text>
<text x="147.1" y="76.5">vetrnik-H-bridge.</text>
<text x="29.2" y="150.1">mod:</text>
<text x="29.2" y="152.2">of</text>
<text x="32.3" y="152.2">making</text>
<text x="35" y="150.1">added</text>
<text x="40.2" y="152.2">R26</text>
<text x="41.8" y="150.1">R49</text>
<text x="45.1" y="152.2">10k</text>
<text x="46.7" y="150.1">instead</text>
<text x="85.1" y="163.5">OVP should</text>
<text x="85.1" y="165.6">See</text>
<text x="85.1" y="167.6">(128V</text>
<text x="89.6" y="165.6">OVP-hysteresis.ods</text>
<text x="91.8" y="167.6">...</text>
<text x="94.8" y="167.6">4.09V)</text>
<text x="97.4" y="163.5">trip</text>
<text x="101.8" y="163.5">at</text>
<text x="104.9" y="163.5">128V</text>
<text x="110.8" y="163.5">(standoff</text>
<text x="120.6" y="163.5">voltage</text>
<text x="128.7" y="163.5">of</text>
<text x="131.7" y="163.5">1.5KE150A)</text>
<text x="85.1" y="169.7">109V</text>
<text x="85.1" y="171.7">56V</text>
<text x="85.1" y="173.7">WARNING: +12VP</text>
<text x="90.9" y="171.7">...</text>
<text x="91" y="169.7">...</text>
<text x="93.9" y="171.7">1.79V</text>
<text x="94" y="169.7">3.49V</text>
<text x="102.7" y="173.7">is</text>
<text x="105.5" y="173.7">UNREGULATED 12V!</text>
</g>
<g font-size="1.8" fill="#008484">
<text x="21.2" y="71.3">J7</text>
<text x="26.9" y="71.4">PWR_FLAG</text>
<text x="21.1" y="73.7">PE</text>
<text x="92.9" y="80.3">+12P</text>
<text x="104.3" y="80.3">+12P</text>
<text x="124.6" y="80.3">+12P</text>
<text x="238.9" y="80.3">+12P</text>
<text x="255.5" y="80.3">+12P</text>
<text x="266.9" y="80.3">+12P</text>
<text x="24.1" y="88.5">100n</text>
<text x="30.1" y="88.5">/</text>
<text x="32.6" y="88.5">275VAC</text>
<text x="98.2" y="88.6">C10</text>
<text x="109.7" y="88.6">C11</text>
<text x="152.4" y="87.2">G #Q1</text>
<text x="153.7" y="84.7">J8</text>
<text x="167.6" y="84.7">#Q1</text>
<text x="167.6" y="87.2">IXFP90N20X3M</text>
<text x="177.1" y="89.7">C14</text>
<text x="186.2" y="87.2">IXFP90N20X3M</text>
<text x="196.6" y="84.7">#Q3</text>
<text x="209.6" y="87.2">G #Q3</text>
<text x="211" y="84.7">J12</text>
<text x="19.9" y="95.5">J6</text>
<text x="34.7" y="94.9">C6</text>
<text x="98.2" y="90.9">100n</text>
<text x="109.7" y="90.9">220u</text>
<text x="167.9" y="95.5">J10</text>
<text x="172" y="92">15n</text>
<text x="176.8" y="92">/</text>
<text x="179.3" y="92">300VAC</text>
<text x="186.6" y="93.6">10</text>
<text x="187.3" y="90.9">R35</text>
<text x="190.2" y="93.6">/</text>
<text x="192.7" y="93.6">0.5W</text>
<text x="196.8" y="95.5">J11</text>
<text x="18.3" y="97.8">DC IN</text>
<text x="42.7" y="101.3">D1</text>
<text x="57.6" y="101.3">C8</text>
<text x="74.1" y="101.3">C9</text>
<text x="91.3" y="98.8">GNDPWR</text>
<text x="102.7" y="98.8">GNDPWR</text>
<text x="167.8" y="97.8">AC1</text>
<text x="178.3" y="101.8">1.5KE200CA</text>
<text x="182.8" y="99.5">D3</text>
<text x="196.7" y="97.8">AC2</text>
<text x="253.9" y="98.8">GNDPWR</text>
<text x="265.3" y="98.8">GNDPWR</text>
<text x="34.7" y="107.6">C7</text>
<text x="40.6" y="105">1.5KE150A</text>
<text x="55.9" y="105">470u</text>
<text x="61.8" y="105">/</text>
<text x="64.3" y="105">250V</text>
<text x="72.4" y="105">470u</text>
<text x="78.3" y="105">/</text>
<text x="80.8" y="105">250V</text>
<text x="73.9" y="112.9">Net-Tie_2</text>
<text x="76.9" y="110.6">NT1</text>
<text x="152.4" y="112.6">G #Q2</text>
<text x="153.7" y="110.1">J9</text>
<text x="209.6" y="112.6">G #Q4</text>
<text x="211" y="110.1">J13</text>
<text x="24.1" y="116.4">100n</text>
<text x="30.1" y="116.4">/</text>
<text x="32.6" y="116.4">275VAC</text>
<text x="186.8" y="115.2">#J1</text>
<text x="187.1" y="117.7">AC OUT</text>
<text x="253.9" y="119.1">GNDPWR</text>
<text x="53.5" y="122.2">+12P</text>
<text x="81.2" y="120.3">GNDPWR</text>
<text x="101.5" y="120.3">GNDPWR GNDPWR</text>
<text x="123.1" y="122.9">GNDPWR</text>
<text x="166.4" y="120.2">#Q2</text>
<text x="166.4" y="122.8">IXFP90N20X3M</text>
<text x="186.2" y="122.8">IXFP90N20X3M</text>
<text x="196.6" y="120.2">#Q4</text>
<text x="57.7" y="131.8">R25</text>
<text x="237.4" y="128">GNDPWR</text>
<text x="27.2" y="135.4">100k</text>
<text x="27.2" y="133">R23</text>
<text x="33" y="135.4">/</text>
<text x="35.5" y="135.4">0,6W</text>
<text x="57.7" y="134.1">47k</text>
<text x="74.3" y="135.3">R29</text>
<text x="74.4" y="137.6">47k</text>
<text x="86.5" y="132.4">+12P</text>
<text x="180.2" y="134.3">GNDPWR</text>
<text x="50" y="141.9">R49</text>
<text x="57.7" y="141.9">R26</text>
<text x="75.6" y="143.9">U7A</text>
<text x="90.7" y="141.9">R30</text>
<text x="27.2" y="148.1">3k3</text>
<text x="27.2" y="145.7">R24</text>
<text x="50" y="144.2">22k</text>
<text x="57.7" y="144.2">22k</text>
<text x="74.3" y="146.3">LM393</text>
<text x="90.7" y="144.2">3k3</text>
<text x="51.9" y="153.4">GNDPWR</text>
<text x="72.5" y="150.7">+</text>
<text x="102.7" y="154.4">BC846</text>
<text x="102.7" y="152.1">Q8</text>
<text x="23" y="164.1">+12P</text>
<text x="35.7" y="164.1">+12P</text>
<text x="41.9" y="164.7">100k</text>
<text x="47.7" y="164.7">/</text>
<text x="50.2" y="164.7">0,6W</text>
<text x="50.8" y="162.2">R27</text>
<text x="74.3" y="171.7">LM393</text>
<text x="75.5" y="169.3">U7B</text>
<text x="28.3" y="177.5">C5</text>
<text x="28.3" y="179.8">100n</text>
<text x="39" y="177" transform="rotate(-90 39 177)">V+</text>
<text x="39.6" y="177.5">U7C</text>
<text x="39.6" y="179.8">LM393</text>
<text x="57.7" y="177.3">3k3</text>
<text x="57.7" y="175">R28</text>
<text x="72.5" y="176.1">+</text>
<text x="39" y="181.5" transform="rotate(-90 39 181.5)">V-</text>
<text x="72.5" y="181.2">_</text>
<text x="63.4" y="191.5">GNDPWR</text>
<text x="21.5" y="192.7">GNDPWR</text>
<text x="34.2" y="192.7">GNDPWR</text>
</g>
<g font-size="1.8" fill="#a1a1a1">
<text x="130.7" y="83">D2</text>
<text x="234.9" y="83">D4</text>
<text x="128.3" y="85.3">UF4004</text>
<text x="141.6" y="84.5">R33</text>
<text x="142.2" y="86.8">10</text>
<text x="221.6" y="84.5">R36</text>
<text x="222.2" y="86.8">10</text>
<text x="232.5" y="85.3">UF4004</text>
<text x="260.8" y="88.6">C17</text>
<text x="272.2" y="88.6">C18</text>
<text x="116.7" y="93.6">U8</text>
<text x="126.7" y="90.9" transform="rotate(-90 126.7 90.9)">1</text>
<text x="127.9" y="95.8" transform="rotate(-90 127.9 95.8)">VCC</text>
<text x="129" y="94.8">VB</text>
<text x="132.6" y="93.7">8</text>
<text x="234.2" y="93.7">8</text>
<text x="236.7" y="94.8">VB</text>
<text x="241" y="90.9" transform="rotate(-90 241 90.9)">1</text>
<text x="242.2" y="95.8" transform="rotate(-90 242.2 95.8)">VCC</text>
<text x="248.8" y="94.8">U9</text>
<text x="260.8" y="90.9">220u</text>
<text x="272.2" y="90.9">100n</text>
<text x="114.7" y="97.4">IR2104</text>
<text x="119.9" y="101.3">2</text>
<text x="128.7" y="97.4">HO</text>
<text x="132.6" y="96.3">7</text>
<text x="133.4" y="101.2">C12</text>
<text x="148.6" y="99.9">C13</text>
<text x="217.2" y="99.9">C15</text>
<text x="234.2" y="96.3">7</text>
<text x="236.7" y="97.4">HO</text>
<text x="246.7" y="97.4">IR2104</text>
<text x="246.9" y="101.3">2</text>
<text x="119.9" y="103.9">3</text>
<text x="122.4" y="102.5">IN</text>
<text x="122.4" y="105">~{SD}</text>
<text x="129.1" y="107.5">VS</text>
<text x="132.6" y="106.4">6</text>
<text x="133.4" y="103.7">22u</text>
<text x="138.1" y="103.7">/</text>
<text x="140.6" y="103.7">35V</text>
<text x="147.3" y="102.5">1u</text>
<text x="150.9" y="102.5">/</text>
<text x="153.4" y="102.5">25V</text>
<text x="217.2" y="102.5">22u</text>
<text x="221.9" y="102.5">/</text>
<text x="224.4" y="102.5">35V</text>
<text x="224.8" y="105">1u</text>
<text x="228.3" y="105">/</text>
<text x="230.8" y="105">25V</text>
<text x="231.1" y="102.5">C16</text>
<text x="234.2" y="106.4">6</text>
<text x="236.7" y="107.5">VS</text>
<text x="243.2" y="105">~{SD}</text>
<text x="243.7" y="102.5">IN</text>
<text x="246.9" y="103.9">3</text>
<text x="107.2" y="112.5">10k</text>
<text x="107.2" y="110.2">R31</text>
<text x="116.1" y="112.5">10k</text>
<text x="116.1" y="110.2">R32</text>
<text x="126.7" y="113.7" transform="rotate(-90 126.7 113.7)">4</text>
<text x="127.9" y="111.3" transform="rotate(-90 127.9 111.3)">COM</text>
<text x="129" y="110.1">LO</text>
<text x="132.6" y="109">5</text>
<text x="141.6" y="109.9">R34</text>
<text x="142.2" y="112.2">10</text>
<text x="221.6" y="109.9">R37</text>
<text x="222.2" y="112.2">10</text>
<text x="234.2" y="109">5</text>
<text x="236.7" y="110.1">LO</text>
<text x="241" y="113.7" transform="rotate(-90 241 113.7)">4</text>
<text x="242.2" y="111.3" transform="rotate(-90 242.2 111.3)">COM</text>
<text x="259.6" y="111.2">10k</text>
<text x="259.6" y="108.9">R38</text>
</g>
<g font-size="1.8">
<text x="79.5" y="88.6">DC+</text>
<text x="64.8" y="114">DC-</text>
<text x="19" y="126.7">DC+</text>
<text x="19" y="152.1">DC-</text>
<text x="49.5" y="155.9">DC+</text>
<text x="49.5" y="181.3">DC-</text>
</g>
<g font-size="1.8" fill="#848400">
<text x="93.1" y="102.5">IN1</text>
<text x="93.7" y="105">~{SD}</text>
<text x="268.1" y="102.5">IN2</text>
<text x="31.9" y="140.6">VSENSE</text>
<text x="104.2" y="159.6">~{OVP}</text>
</g>
</svg>
